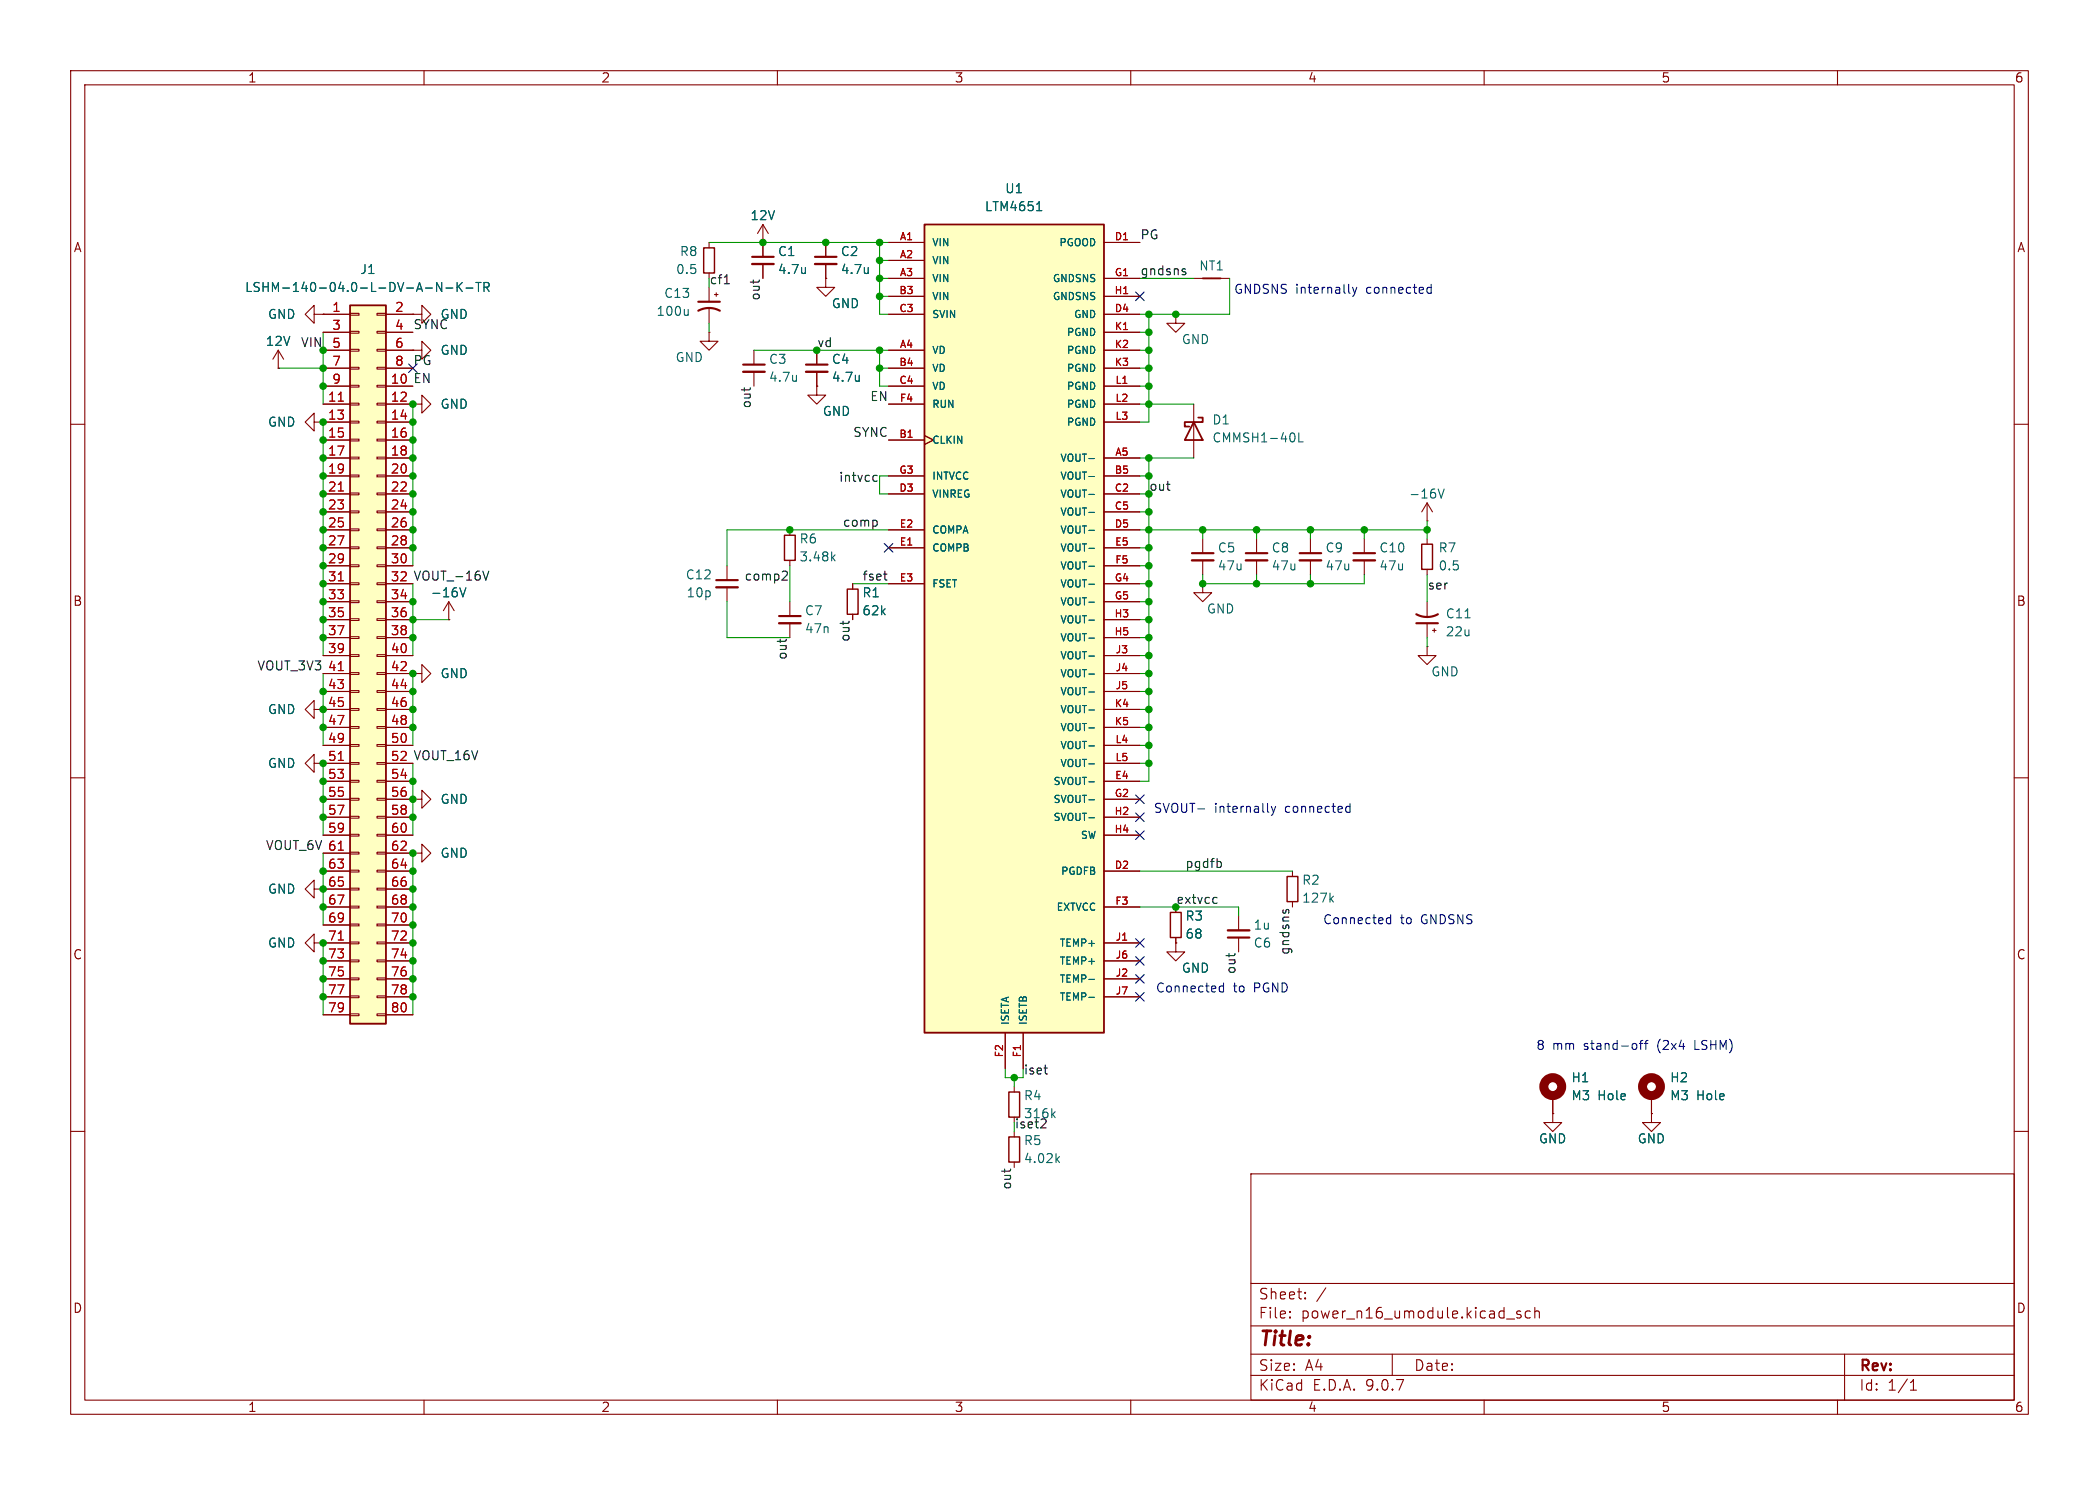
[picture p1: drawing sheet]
<svg xmlns="http://www.w3.org/2000/svg" width="297mm" height="210mm" viewBox="0 0 297 210" stroke-linecap="round" stroke-linejoin="round" font-family="sans-serif">
<g fill="none" stroke="#840000" stroke-width=".15">
<path d="M10 10h277v190h-277zM12 12h273v186h-273zM60 10v2M110 10v2M160 10v2M210 10v2M260 10v2M100.3 34.3v.8M107.9 34.3h.1M107.9 31.8l-.7 1.2M107.9 31.8l.8 1.2M107.9 31.8v4.5"/>
<path d="M107.9 37.3v2.1M116.8 39.4v1.2h1.3l-1.3 1.3-1.2-1.3h1.2M116.8 39.4h.1M116.8 34.3v2M116.8 37.3v2.1M168.9 39.4h5.1M39.4 52.1h.1M39.4 49.5l-.8 1.3M39.4 49.5l.7 1.3M39.4 49.5v2.6M44.4 44.5v-1.3l-1.2 1.3 1.2 1.2v-1.2h1.3M44.4 59.7v-1.3l-1.2 1.3 1.2 1.3v-1.3h1.3"/>
<path d="M45.7 44.5h.1M45.7 59.7h.1M58.4 44.5h1.3v-1.3l1.3 1.3-1.3 1.2v-1.2M58.4 44.5h.1M58.4 57.2h1.3v-1.3l1.3 1.3-1.3 1.2v-1.2M58.4 57.2h.1M100.3 47v1.3h-1.2l1.2 1.2 1.3-1.2h-1.3M100.3 47h.1M100.3 40.6v2.1M100.3 43.7v2M101.1 41.7h.5M101.3 41.4v.5"/>
<path d="M106.7 49.5v2.1M106.7 52.6v2M115.6 54.6v1.3h1.2l-1.2 1.3-1.3-1.3h1.3M115.6 54.6h.1M115.6 49.5v2.1M115.6 52.6v2M10 60h2M111.8 74.9v.8M111.8 79.2v.8M193 76.2v2M193 79.2v2.1M285 60h2"/>
<path d="M58.4 95.3h1.3v-1.3l1.3 1.3-1.3 1.2v-1.2M58.4 95.3h.1M63.5 87.6h.1M63.5 85.1l-.8 1.3M63.5 85.1l.8 1.3M63.5 85.1v2.5M111.8 85.1v2M111.8 88.1v2.1M120.6 82.6v.7M120.6 86.9v.7M10 110h2M44.4 108v-1.3l-1.2 1.3 1.2 1.2v-1.2h1.3"/>
<path d="M44.4 100.3v-1.2l-1.2 1.2 1.2 1.3v-1.3h1.3M45.7 108h.1M45.7 100.3h.1M285 110h2M44.4 133.4v-1.3l-1.2 1.3 1.2 1.2v-1.2h1.3M44.4 125.7v-1.2l-1.2 1.2 1.2 1.3v-1.3h1.3M45.7 133.4h.1M45.7 125.7h.1M58.4 120.7h1.3v-1.3l1.3 1.3-1.3 1.2v-1.2M58.4 120.7h.1M10 160h2M177 166h108v32h-108z"/>
<path d="M285 160h2M60 198v2M110 198v2M160 198v2M177 194.5h108M177 191.5h108M177 187.5h108M177 181.5h108M182.5 186.3h.1l-.1 .1M182.5 186.3v.1M182.5 185.5v.1M182.5 185.5h.1l-.1 .1"/>
<path d="M184.7 183.6v.1M184.7 183.6h-.1l.1 .1M184.7 182.8v.1M184.7 182.8h-.1l.1 .1M187.6 182.1l-1.3 2M197 191.5v3M210 198v2M213.2 186.5h1.1M215.2 185.5l-.4-.1-.2 .2 .1 .2 .5 .2v.1v.2l-.2 .1-.4-.1M216.5 185.5l-.4-.1-.3 .3v.4l.2 .2 .1 .1 .4-.1M217.2 185.5a.37 .37 0 0 1 .6 .1v.8M217.2 184.9v1.5"/>
<path d="M260 198v2M261 191.5v6.5M270.3 196.6h.9M270.3 195.5l.4-.4v1.5"/>
</g>
<path d="M106.4 36.3h3.1M115.3 36.3h3.1M98.8 43.9a3.2 3.2 0 0 1 3.1 0M98.8 42.7h3.1M105.2 51.6h3M114 51.6h3.1M191.5 78.2h3.1M110.2 87.1h3.1" fill="none" stroke="#840000" stroke-width=".3"/>
<path d="M106.4 37.3h3.1M115.3 37.3h3.1M105.2 52.6h3M114 52.6h3.1M191.5 79.2h3.1M110.2 88.1h3.1" fill="none" stroke="#840000" stroke-width=".33"/>
<g fill="none" stroke="#006464" stroke-width=".15">
<path d="M114 37.8v.9M114 38.6h-.1M122.9 37.8v.9M122.9 38.6h-.1M97.4 43.8v.8M97.4 44.5l-.2 .1M112.7 53.1v.8M112.7 53.8l-.1 .1M121.6 53.1v.8M121.6 53.8l-.1 .1M117.8 78.8l.4 .5M118.2 78.5l-.5 .5"/>
<path d="M65.1 83.1l.4 1.3 .4-1.3"/>
</g>
<path d="M99.6 35.1h1.5v3.5h-1.5zM111 75.7h1.5v3.5h-1.5zM119.9 83.3h1.5v3.6h-1.5z" fill="none" stroke="#840000" stroke-width=".2"/>
<path d="M170.2 39.4h2.5" fill="none" stroke="#840000" stroke-width=".25"/>
<path d="M49.5 43.2h5.1v101.6h-5.1z" fill="#ffffc2"/>
<path d="M49.5 43.2h5.1v101.6h-5.1zM168.9 59.7l1.3 2.5h-2.6zM169.5 59.1h.7v.6h-2.6v.6h.7" fill="none" stroke="#840000" stroke-width=".25"/>
<g fill="none" stroke="#840000" stroke-width=".15">
<path d="M45.7 44.5h3.8M45.7 47h3.8M45.7 49.5h3.8M45.7 52.1h3.8M45.7 54.6h3.8M45.7 57.2h3.8M45.7 59.7h3.8M49.5 44.3h1.3v.3h-1.3zM49.5 46.9h1.3v.2h-1.3zM49.5 49.4h1.3v.3h-1.3zM49.5 51.9h1.3v.3h-1.3zM49.5 54.5h1.3v.2h-1.3z"/>
<path d="M49.5 57h1.3v.3h-1.3zM49.5 59.6h1.3v.2h-1.3zM53.3 44.3h1.3v.3h-1.3zM53.3 46.9h1.3v.2h-1.3zM53.3 49.4h1.3v.3h-1.3zM53.3 51.9h1.3v.3h-1.3zM53.3 54.5h1.3v.2h-1.3zM53.3 57h1.3v.3h-1.3zM53.3 59.6h1.3v.2h-1.3zM54.6 44.5h3.8M54.6 47h3.8M54.6 49.5h3.8"/>
<path d="M54.6 52.1h3.8M54.6 54.6h3.8M54.6 57.2h3.8M54.6 59.7h3.8M58.4 49.5h1.3v-1.2l1.3 1.2-1.3 1.3v-1.3M58.4 49.5h.1M166.4 44.5v1.2h1.2l-1.2 1.3-1.3-1.3h1.3M166.4 44.5h.1M168.9 57.2v7.6M45.7 62.2h3.8M45.7 64.8h3.8M45.7 67.3h3.8"/>
<path d="M45.7 69.9h3.8M45.7 72.4h3.8M45.7 74.9h3.8M45.7 77.5h3.8M49.5 62.1h1.3v.3h-1.3zM49.5 64.6h1.3v.3h-1.3zM49.5 67.2h1.3v.2h-1.3zM49.5 69.7h1.3v.3h-1.3zM49.5 72.3h1.3v.2h-1.3zM49.5 74.8h1.3v.3h-1.3zM49.5 77.3h1.3v.3h-1.3zM49.5 79.9h1.3v.2h-1.3z"/>
<path d="M53.3 62.1h1.3v.3h-1.3zM53.3 64.6h1.3v.3h-1.3zM53.3 67.2h1.3v.2h-1.3zM53.3 69.7h1.3v.3h-1.3zM53.3 72.3h1.3v.2h-1.3zM53.3 74.8h1.3v.3h-1.3zM53.3 77.3h1.3v.3h-1.3zM53.3 79.9h1.3v.2h-1.3zM54.6 62.2h3.8M54.6 64.8h3.8M54.6 67.3h3.8M54.6 69.9h3.8"/>
<path d="M54.6 72.4h3.8M54.6 74.9h3.8M54.6 77.5h3.8M201.9 73.7h.1M201.9 71.1l-.7 1.3M201.9 71.1l.8 1.3M201.9 71.1v2.6M45.7 80h3.8M45.7 82.6h3.8M45.7 85.1h3.8M45.7 87.6h3.8M45.7 90.2h3.8"/>
<path d="M45.7 92.7h3.8M45.7 95.3h3.8M45.7 97.8h3.8M49.5 82.4h1.3v.3h-1.3zM49.5 85h1.3v.2h-1.3zM49.5 87.5h1.3v.3h-1.3zM49.5 90h1.3v.3h-1.3zM49.5 92.6h1.3v.2h-1.3zM49.5 95.1h1.3v.3h-1.3zM49.5 97.7h1.3v.2h-1.3zM53.3 82.4h1.3v.3h-1.3zM53.3 85h1.3v.2h-1.3z"/>
<path d="M53.3 87.5h1.3v.3h-1.3zM53.3 90h1.3v.3h-1.3zM53.3 92.6h1.3v.2h-1.3zM53.3 95.1h1.3v.3h-1.3zM53.3 97.7h1.3v.2h-1.3zM54.6 80h3.8M54.6 82.6h3.8M54.6 85.1h3.8M54.6 87.6h3.8M54.6 90.2h3.8M54.6 92.7h3.8M54.6 95.3h3.8"/>
<path d="M54.6 97.8h3.8M102.9 80v2M102.9 83.1v2M45.7 100.3h3.8M45.7 102.9h3.8M45.7 105.4h3.8M45.7 108h3.8M45.7 110.5h3.8M45.7 113h3.8M45.7 115.6h3.8M45.7 118.1h3.8M49.5 100.2h1.3v.3h-1.3z"/>
<path d="M49.5 102.7h1.3v.3h-1.3zM49.5 105.3h1.3v.2h-1.3zM49.5 107.8h1.3v.3h-1.3zM49.5 110.4h1.3v.2h-1.3zM49.5 112.9h1.3v.3h-1.3zM49.5 115.4h1.3v.3h-1.3zM49.5 118h1.3v.2h-1.3zM53.3 100.2h1.3v.3h-1.3zM53.3 102.7h1.3v.3h-1.3zM53.3 105.3h1.3v.2h-1.3zM53.3 107.8h1.3v.3h-1.3zM53.3 110.4h1.3v.2h-1.3z"/>
<path d="M53.3 112.9h1.3v.3h-1.3zM53.3 115.4h1.3v.3h-1.3zM53.3 118h1.3v.2h-1.3zM54.6 100.3h3.8M54.6 102.9h3.8M54.6 105.4h3.8M54.6 108h3.8M54.6 110.5h3.8M54.6 113h3.8M54.6 115.6h3.8M54.6 118.1h3.8M58.4 113h1.3v-1.2l1.3 1.2-1.3 1.3v-1.3"/>
<path d="M58.4 113h.1M45.7 120.7h3.8M45.7 123.2h3.8M45.7 125.7h3.8M45.7 128.3h3.8M45.7 130.8h3.8M45.7 133.4h3.8M45.7 135.9h3.8M45.7 138.4h3.8M49.5 120.5h1.3v.3h-1.3zM49.5 123.1h1.3v.2h-1.3zM49.5 125.6h1.3v.3h-1.3z"/>
<path d="M49.5 128.1h1.3v.3h-1.3zM49.5 130.7h1.3v.2h-1.3zM49.5 133.2h1.3v.3h-1.3zM49.5 135.8h1.3v.2h-1.3zM49.5 138.3h1.3v.3h-1.3zM53.3 120.5h1.3v.3h-1.3zM53.3 123.1h1.3v.2h-1.3zM53.3 125.6h1.3v.3h-1.3zM53.3 128.1h1.3v.3h-1.3zM53.3 130.7h1.3v.2h-1.3zM53.3 133.2h1.3v.3h-1.3zM53.3 135.8h1.3v.2h-1.3z"/>
<path d="M53.3 138.3h1.3v.3h-1.3zM54.6 120.7h3.8M54.6 123.2h3.8M54.6 125.7h3.8M54.6 128.3h3.8M54.6 130.8h3.8M54.6 133.4h3.8M54.6 135.9h3.8M54.6 138.4h3.8M45.7 141h3.8M45.7 143.5h3.8M49.5 140.8h1.3v.3h-1.3z"/>
<path d="M49.5 143.4h1.3v.2h-1.3zM53.3 140.8h1.3v.3h-1.3zM53.3 143.4h1.3v.2h-1.3zM54.6 141h3.8M54.6 143.5h3.8"/>
</g>
<path d="M47.9 56.7h.7M47.9 69.4h.7M47.9 82.1h.7M47.9 94.8h.7M47.9 107.5h.7M47.9 120.2h.7M47.9 132.9h.7" fill="none" stroke="#a90000" stroke-width=".15"/>
<g fill="none" stroke="#006464" stroke-width=".15">
<path d="M62.5 39.9v1.3l-.7-1.3v1.3M64.7 39.9v1.3M65.4 39.9l-.7 .8M67.3 39.9h.8M67.7 39.9v1.3M60.2 40.7h1M63.1 40.7h1M64.9 40.5l.5 .7M65.9 40.7h1M68.5 40.6h.6l.1-.2v-.3l-.2-.2h-.5v1.3M68.8 40.6l.4 .6M183.8 61.2v1.3h.6"/>
<path d="M203.5 69.2l.4 1.2 .4-1.2"/>
</g>
<path d="M101.3 82h3.1" fill="none" stroke="#840000" stroke-width=".3"/>
<path d="M101.3 83.1h3.1" fill="none" stroke="#840000" stroke-width=".33"/>
<path d="M130.8 31.8h25.4v114.3h-25.4z" fill="#ffffc2"/>
<path d="M130.8 31.8h25.4v114.3h-25.4z" fill="none" stroke="#840000" stroke-width=".25"/>
<g fill="none" stroke="#840000" stroke-width=".15">
<path d="M107.9 34.3h.1M107.9 34.3v2M107.9 37.3v2.1M116.8 39.4h.1M116.8 34.3v2M116.8 37.3v2.1M125.7 34.3h5.1M125.7 39.4h5.1M125.7 36.8h5.1M156.2 34.3h5.1M156.2 39.4h5.1M39.4 52.1h.1"/>
<path d="M45.7 44.5h.1M45.7 59.7h.1M45.7 44.5h3.8M45.7 49.5h3.8M45.7 57.2h3.8M45.7 47h3.8M45.7 52.1h3.8M45.7 54.6h3.8M45.7 59.7h3.8M54.6 44.5h3.8M54.6 49.5h3.8M54.6 57.2h3.8"/>
<path d="M54.6 47h3.8M54.6 52.1h3.8M54.6 54.6h3.8M54.6 59.7h3.8M58.4 44.5h.1M58.4 57.2h.1M58.4 49.5h.1M115.6 54.6h.1M115.6 49.5v2.1M115.6 52.6v2M125.7 44.5h5.1M125.7 49.5h5.1"/>
<path d="M125.7 57.2h5.1M125.7 41.9h5.1M125.7 52.1h5.1M125.7 54.6h5.1M156.2 44.5h5.1M156.2 49.5h5.1M156.2 57.2h5.1M156.2 47h5.1M156.2 41.9h5.1M156.2 52.1h5.1M156.2 54.6h5.1M156.2 59.7h5.1"/>
<path d="M45.7 62.2h3.8M45.7 67.3h3.8M45.7 69.9h3.8M45.7 74.9h3.8M45.7 77.5h3.8M45.7 64.8h3.8M45.7 72.4h3.8M54.6 62.2h3.8M54.6 67.3h3.8M54.6 69.9h3.8M54.6 74.9h3.8M54.6 77.5h3.8"/>
<path d="M54.6 64.8h3.8M54.6 72.4h3.8M125.7 62.2h5.1M125.7 67.3h5.1M125.7 69.9h5.1M125.7 74.9h5.1M125.7 77.5h5.1M130.8 61.6l1.3 .6-1.3 .7M156.2 67.3h5.1M156.2 69.9h5.1M156.2 74.9h5.1M156.2 77.5h5.1"/>
<path d="M156.2 64.8h5.1M156.2 72.4h5.1M170.2 76.2v2M170.2 79.2v2.1M177.8 76.2v2M177.8 79.2v2.1M185.4 76.2v2M185.4 79.2v2.1M201.9 76.2v.8M45.7 82.6h3.8M45.7 80h3.8M45.7 85.1h3.8"/>
<path d="M45.7 87.6h3.8M45.7 90.2h3.8M45.7 92.7h3.8M45.7 95.3h3.8M45.7 97.8h3.8M54.6 82.6h3.8M54.6 80h3.8M54.6 85.1h3.8M54.6 87.6h3.8M54.6 90.2h3.8M54.6 92.7h3.8M54.6 95.3h3.8"/>
<path d="M54.6 97.8h3.8M58.4 95.3h.1M63.5 87.6h.1M120.6 82.6v.7M120.6 86.9v.7M125.7 82.6h5.1M156.2 82.6h5.1M156.2 80h5.1M156.2 85.1h5.1M156.2 87.6h5.1M156.2 90.2h5.1M156.2 92.7h5.1"/>
<path d="M156.2 95.3h5.1M156.2 97.8h5.1M170.2 82.6v1.2h-1.3l1.3 1.3 1.2-1.3h-1.2M170.2 82.6h.1M201.9 91.4v1.3h-1.2l1.2 1.3 1.3-1.3h-1.3M201.9 91.4h.1M201.9 80.5v.8M201.9 85.1v2M201.9 88.1v2.1M202.7 89.2h.5M202.9 88.9v.5M45.7 108h.1"/>
<path d="M45.7 100.3h.1M45.7 110.5h3.8M45.7 118.1h3.8M45.7 100.3h3.8M45.7 102.9h3.8M45.7 105.4h3.8M45.7 108h3.8M45.7 113h3.8M45.7 115.6h3.8M54.6 110.5h3.8M54.6 118.1h3.8M54.6 100.3h3.8"/>
<path d="M54.6 102.9h3.8M54.6 105.4h3.8M54.6 108h3.8M54.6 113h3.8M54.6 115.6h3.8M58.4 113h.1M156.2 110.5h5.1M156.2 118.1h5.1M156.2 100.3h5.1M156.2 102.9h5.1M156.2 105.4h5.1M156.2 108h5.1"/>
<path d="M156.2 113h5.1M156.2 115.6h5.1M45.7 133.4h.1M45.7 125.7h.1M45.7 123.2h3.8M45.7 128.3h3.8M45.7 133.4h3.8M45.7 138.4h3.8M45.7 135.9h3.8M45.7 120.7h3.8M45.7 125.7h3.8M45.7 130.8h3.8"/>
<path d="M54.6 123.2h3.8M54.6 128.3h3.8M54.6 133.4h3.8M54.6 138.4h3.8M54.6 135.9h3.8M54.6 120.7h3.8M54.6 125.7h3.8M54.6 130.8h3.8M58.4 120.7h.1M156.2 123.2h5.1M156.2 128.3h5.1M156.2 133.4h5.1"/>
<path d="M156.2 138.4h5.1M156.2 135.9h5.1M166.4 133.4v1.2h1.2l-1.2 1.3-1.3-1.3h1.3M166.4 133.4h.1M166.4 128.3v.7M166.4 132.6v.8M175.3 129.5v2.1M175.3 132.6v2M182.9 123.2v.8M182.9 127.5v.8M45.7 141h3.8M45.7 143.5h3.8"/>
<path d="M54.6 141h3.8M54.6 143.5h3.8M142.2 146.1v5M143.5 153.7v.7M144.8 146.1v5M156.2 141h5.1M219.7 157.5v1.3h1.3l-1.3 1.2-1.3-1.2h1.3M219.7 157.5h.1M219.7 154.9v2.6M233.7 157.5v1.3h1.2l-1.2 1.2-1.3-1.2h1.3M233.7 157.5h.1M233.7 154.9v2.6"/>
<path d="M143.5 160v.8M143.5 164.3v.8"/>
</g>
<g fill="none" stroke="#006464" stroke-width=".15">
<path d="M62.5 39.9v1.3l-.7-1.3v1.3M64.7 39.9v1.3M65.4 39.9l-.7 .8M67.3 39.9h.8M67.7 39.9v1.3M114 37.8v.9M114 38.6h-.1M122.9 37.8v.9M122.9 38.6h-.1M146.7 29.8h.7M146.9 28.7l.1-.2v1.3M60.2 40.7h1"/>
<path d="M63.1 40.7h1M64.9 40.5l.5 .7M65.9 40.7h1M68.5 40.6h.6l.1-.2v-.3l-.2-.2h-.5v1.3M68.8 40.6l.4 .6M121.6 53.1v.8M121.6 53.8l-.1 .1M154.1 64.8h.8M154.1 67.4h.8M154.1 69.9h.8M154.1 72.5h.8M154.1 75h.8"/>
<path d="M154.1 77.5h.8M65.1 83.1l.4 1.3 .4-1.3M154.1 80.1h.8M154.1 82.6h.8M154.1 85.2h.8M154.1 87.7h.8M154.1 90.2h.8M154.1 92.8h.8M154.1 95.3h.8M154.1 97.9h.8M207.3 87.4h.7M154.1 110.6h.8"/>
<path d="M154.1 100.4h.8M154.1 102.9h.8M154.1 105.5h.8M154.1 108h.8M154.1 113.1h.8M154.1 115.6h.8M154.1 138.5h.8M188.3 127.1l.4 .5M188.7 126.7l-.5 .5M148.9 157.6l.4 .5M149.3 157.2l-.5 .5M154.1 141h.8"/>
<path d="M149.5 163.9l.4 .5M149.9 163.6l-.5 .4"/>
</g>
<path d="M201.2 77h1.5v3.5h-1.5zM165.6 129h1.5v3.6h-1.5zM182.1 124h1.5v3.5h-1.5zM142.7 154.4h1.6v3.6h-1.6zM142.7 160.8h1.6v3.5h-1.6z" fill="none" stroke="#840000" stroke-width=".2"/>
<g fill="none" stroke="#840000" stroke-width="1.3">
<circle cx="219.7" cy="153.7" r="1.27"/>
<circle cx="233.7" cy="153.7" r="1.27"/>
</g>
<path d="M168.7 78.2h3M176.3 78.2h3M183.9 78.2h3M200.4 86.9a3.2 3.2 0 0 0 3.1 0M200.4 88.1h3.1M173.7 132.6h3.1" fill="none" stroke="#840000" stroke-width=".3"/>
<path d="M168.7 79.2h3M176.3 79.2h3M183.9 79.2h3M173.7 131.6h3.1" fill="none" stroke="#840000" stroke-width=".33"/>
<g fill="none" stroke="#0f0f0f" stroke-width=".15">
<path d="M167.4 38.4l.3 .1 .1 .2-.2 .2h-.2M167.4 38l.3 .1M102.5 40.1h.7M123.6 68h.5M123.6 67.3h.5M124 73.6l.1 .2v.4l-.1 .2M68.3 80.8l.4 1.2 .5-1.2M110.9 80.8h.4l.1 .3v.2l-.8 .7h.8M125 81.2h.5M125.4 82h.1M171.9 126.9l.3 .1M172.2 127.7l-.3 .1"/>
<path d="M172.6 121.8l.2 .3v.3l-.2 .3M181.6 128.7l-.1 .3M181.9 129l.1-.3 .2-.1 .2 .2v.2M147.7 151h.5M148 158.8l-.8 .7h.8M148.1 151.9h.1"/>
</g>
<g fill="none" stroke="#009600" stroke-width=".15">
<path d="M100.3 34.3h25.4M124.5 34.3v10.2h1.2M124.5 36.8h1.2M124.5 39.4h1.2M161.3 39.4h7.6M174 39.4v5.1h-12.7M39.4 52.1h6.3M45.7 47v10.2M45.7 59.7v33M58.4 57.2v22.8M100.3 45.7v1.3M106.7 49.5h19"/>
<path d="M124.5 52.1h1.2M124.5 49.5v5.1h1.2M124.5 41.9h1.2M161.3 49.5h1.3M161.3 52.1h1.3M161.3 57.2h7.6M161.3 54.6h1.3M161.3 47h1.3M162.6 44.5v15.2h-1.3M125.7 74.9h-22.8v5.1M125.7 67.3h-1.2v2.6h1.2M161.3 74.9h40.6"/>
<path d="M161.3 72.4h1.3M161.3 64.8h7.6M161.3 67.3h1.3M161.3 77.5h1.3M161.3 69.9h1.3M162.6 64.8v45.7h-1.3M170.2 74.9v1.3M177.8 74.9v1.3M185.4 74.9v1.3M193 74.9v1.3M201.9 73.7v2.5M45.7 95.3v10.1"/>
<path d="M58.4 82.6v10.1M58.4 95.3v10.1M58.4 87.6h5.1M102.9 85.1v5.1h8.9M111.8 80v5.1M120.6 82.6h5.1M161.3 90.2h1.3M161.3 82.6h1.3M161.3 80h1.3M161.3 85.1h1.3M161.3 87.6h1.3M161.3 92.7h1.3"/>
<path d="M161.3 95.3h1.3M161.3 97.8h1.3M170.2 81.3v1.3h22.8v-1.3M177.8 81.3v1.3M185.4 81.3v1.3M201.9 81.3v3.8M201.9 90.2v1.2M45.7 108v10.1M58.4 108v10.1M161.3 102.9h1.3M161.3 108h1.3M161.3 105.4h1.3"/>
<path d="M161.3 100.3h1.3M45.7 120.7v10.1M45.7 133.4v10.1M58.4 120.7v22.8M161.3 128.3h14v1.2M161.3 123.2h21.6M142.2 151.1v1.3h2.6M143.5 152.4v1.3"/>
</g>
<g fill="none" stroke="#000084" stroke-width=".15">
<path d="M57.8 51.5l1.2 1.2M59 51.5l-1.2 1.2M160.7 41.3l1.2 1.2M161.9 41.3l-1.2 1.2M125.1 76.9l1.2 1.2M126.3 76.9l-1.2 1.2M160.7 112.4l1.2 1.2M160.7 117.5l1.2 1.2M160.7 115l1.2 1.2M161.9 112.4l-1.2 1.2M161.9 117.5l-1.2 1.2M161.9 115l-1.2 1.2"/>
<path d="M160.7 137.8l1.2 1.2M160.7 132.7l1.2 1.3M160.7 135.3l1.2 1.2M161.9 137.8l-1.2 1.2M161.9 132.7l-1.2 1.3M161.9 135.3l-1.2 1.2M160.7 140.4l1.2 1.2M161.9 140.4l-1.2 1.2"/>
</g>
<g fill="none" stroke="#0000c2" stroke-width=".15">
<path d="M190.9 41.4l.1 .1M191.4 40.6l.3 .9M191.7 41.5l-.1 .3-.2 .1M192 40.6l-.3 .9M202 41.4h.5M202 40.7h.5M202.5 40.2v1.3M169.5 114.4h1M179.4 114.8l.1 .1M179.9 114l.3 .9M180.2 114.9l-.1 .3-.2 .1M180.5 114l-.3 .9"/>
<path d="M190.5 114.8h.5M190.5 114.1h.5M191 113.6v1.3M173.1 139v1.3M173.1 139.5l-.3-.1-.3 .3M196.2 130.4l.2 .2h.4M196.8 129.4v1.2M196.8 129.8h-.4l-.2 .2M172.5 140l.3 .3 .3-.1M232 147.6h.5M232.5 147.1l-.3 .1-.1 .1v1.1M232.7 147.6h.5"/>
<path d="M233.2 147.1l-.3 .1v.1v1.1"/>
</g>
<path d="M47.9 56.7h.7M47.9 69.4h.7M47.9 82.1h.7M47.9 94.8h.7M47.9 107.5h.7M47.9 120.2h.7M47.9 132.9h.7" fill="none" stroke="#a90000" stroke-width=".15"/>
<g fill="#009600" stroke="#009600" stroke-width=".15">
<circle cx="58.4" cy="128.3" r=".46"/>
<circle cx="58.4" cy="130.8" r=".46"/>
<circle cx="58.4" cy="141" r=".46"/>
<circle cx="58.4" cy="138.4" r=".46"/>
<circle cx="45.7" cy="138.4" r=".46"/>
<circle cx="45.7" cy="141" r=".46"/>
<circle cx="45.7" cy="123.2" r=".46"/>
<circle cx="58.4" cy="123.2" r=".46"/>
<circle cx="58.4" cy="120.7" r=".46"/>
<circle cx="58.4" cy="125.7" r=".46"/>
<circle cx="58.4" cy="133.4" r=".46"/>
<circle cx="58.4" cy="135.9" r=".46"/>
<circle cx="45.7" cy="133.4" r=".46"/>
<circle cx="45.7" cy="135.9" r=".46"/>
<circle cx="45.7" cy="128.3" r=".46"/>
<circle cx="45.7" cy="125.7" r=".46"/>
<circle cx="45.7" cy="80" r=".46"/>
<circle cx="45.7" cy="74.9" r=".46"/>
<circle cx="45.7" cy="82.6" r=".46"/>
<circle cx="45.7" cy="77.5" r=".46"/>
<circle cx="45.7" cy="87.6" r=".46"/>
<circle cx="45.7" cy="90.2" r=".46"/>
<circle cx="45.7" cy="85.1" r=".46"/>
<circle cx="58.4" cy="85.1" r=".46"/>
<circle cx="58.4" cy="87.6" r=".46"/>
<circle cx="58.4" cy="90.2" r=".46"/>
<circle cx="58.4" cy="77.5" r=".46"/>
<circle cx="45.7" cy="72.4" r=".46"/>
<circle cx="58.4" cy="72.4" r=".46"/>
<circle cx="58.4" cy="95.3" r=".46"/>
<circle cx="58.4" cy="59.7" r=".46"/>
<circle cx="58.4" cy="74.9" r=".46"/>
<circle cx="58.4" cy="67.3" r=".46"/>
<circle cx="111.8" cy="74.9" r=".46"/>
<circle cx="58.4" cy="100.3" r=".46"/>
<circle cx="58.4" cy="102.9" r=".46"/>
<circle cx="58.4" cy="97.8" r=".46"/>
<circle cx="45.7" cy="100.3" r=".46"/>
<circle cx="45.7" cy="102.9" r=".46"/>
<circle cx="45.7" cy="108" r=".46"/>
<circle cx="58.4" cy="113" r=".46"/>
<circle cx="58.4" cy="115.6" r=".46"/>
<circle cx="45.7" cy="113" r=".46"/>
<circle cx="45.7" cy="115.6" r=".46"/>
<circle cx="45.7" cy="97.8" r=".46"/>
<circle cx="58.4" cy="110.5" r=".46"/>
<circle cx="45.7" cy="110.5" r=".46"/>
<circle cx="124.5" cy="52.1" r=".46"/>
<circle cx="115.6" cy="49.5" r=".46"/>
<circle cx="124.5" cy="49.5" r=".46"/>
<circle cx="124.5" cy="39.4" r=".46"/>
<circle cx="124.5" cy="41.9" r=".46"/>
<circle cx="124.5" cy="34.3" r=".46"/>
<circle cx="116.8" cy="34.3" r=".46"/>
<circle cx="124.5" cy="36.8" r=".46"/>
<circle cx="107.9" cy="34.3" r=".46"/>
<circle cx="45.7" cy="54.6" r=".46"/>
<circle cx="45.7" cy="52.1" r=".46"/>
<circle cx="45.7" cy="69.9" r=".46"/>
<circle cx="45.7" cy="67.3" r=".46"/>
<circle cx="45.7" cy="64.8" r=".46"/>
<circle cx="45.7" cy="49.5" r=".46"/>
<circle cx="58.4" cy="69.9" r=".46"/>
<circle cx="45.7" cy="62.2" r=".46"/>
<circle cx="45.7" cy="59.7" r=".46"/>
<circle cx="58.4" cy="57.2" r=".46"/>
<circle cx="58.4" cy="64.8" r=".46"/>
<circle cx="58.4" cy="62.2" r=".46"/>
<circle cx="170.2" cy="74.9" r=".46"/>
<circle cx="162.6" cy="74.9" r=".46"/>
<circle cx="162.6" cy="72.4" r=".46"/>
<circle cx="162.6" cy="44.5" r=".46"/>
<circle cx="166.4" cy="44.5" r=".46"/>
<circle cx="162.6" cy="77.5" r=".46"/>
<circle cx="177.8" cy="74.9" r=".46"/>
<circle cx="162.6" cy="54.6" r=".46"/>
<circle cx="162.6" cy="67.3" r=".46"/>
<circle cx="162.6" cy="69.9" r=".46"/>
<circle cx="162.6" cy="47" r=".46"/>
<circle cx="162.6" cy="85.1" r=".46"/>
<circle cx="162.6" cy="80" r=".46"/>
<circle cx="162.6" cy="57.2" r=".46"/>
<circle cx="162.6" cy="64.8" r=".46"/>
<circle cx="162.6" cy="52.1" r=".46"/>
<circle cx="162.6" cy="49.5" r=".46"/>
<circle cx="162.6" cy="108" r=".46"/>
<circle cx="162.6" cy="100.3" r=".46"/>
<circle cx="162.6" cy="102.9" r=".46"/>
<circle cx="166.4" cy="128.3" r=".46"/>
<circle cx="162.6" cy="105.4" r=".46"/>
<circle cx="177.8" cy="82.6" r=".46"/>
<circle cx="185.4" cy="82.6" r=".46"/>
<circle cx="193" cy="74.9" r=".46"/>
<circle cx="185.4" cy="74.9" r=".46"/>
<circle cx="201.9" cy="74.9" r=".46"/>
<circle cx="170.2" cy="82.6" r=".46"/>
<circle cx="162.6" cy="82.6" r=".46"/>
<circle cx="162.6" cy="95.3" r=".46"/>
<circle cx="162.6" cy="92.7" r=".46"/>
<circle cx="162.6" cy="87.6" r=".46"/>
<circle cx="162.6" cy="90.2" r=".46"/>
<circle cx="162.6" cy="97.8" r=".46"/>
<circle cx="143.5" cy="152.4" r=".46"/>
</g>
<text font-size="2.8" fill="#840000" x="178" y="190.9">Title:</text>
<g font-size="2.1" fill="#840000">
<text x="178" y="184">Sheet:</text>
<text x="178" y="186.7">File:</text>
<text x="184.1" y="186.7">power_n16_umodule.kicad_sch</text>
<text x="178" y="196.9">KiCad</text>
<text x="178" y="194.1">Size:</text>
<text x="184.7" y="194.1">A4</text>
<text x="185.7" y="196.9">E.D.A.</text>
<text x="193.3" y="196.9">9.0.7</text>
<text x="200" y="194.1">Date:</text>
<text x="263" y="194.3">Rev:</text>
<text x="263" y="196.9">Id:</text>
<text x="267.1" y="196.9">1/1</text>
</g>
<g font-size="1.8" fill="#840000">
<text x="35" y="11.9">1</text>
<text x="85" y="11.9">2</text>
<text x="135" y="11.9">3</text>
<text x="185" y="11.9">4</text>
<text x="235" y="11.9">5</text>
<text x="285" y="11.9">6</text>
<text x="10.3" y="35.9">A</text>
<text x="285.3" y="35.9">A</text>
<text x="10.3" y="85.9">B</text>
<text x="285.3" y="85.9">B</text>
<text x="10.3" y="135.9">C</text>
<text x="285.3" y="135.9">C</text>
<text x="10.3" y="185.9">D</text>
<text x="285.3" y="185.9">D</text>
<text x="35" y="199.9">1</text>
<text x="85" y="199.9">2</text>
<text x="135" y="199.9">3</text>
<text x="185" y="199.9">4</text>
<text x="235" y="199.9">5</text>
<text x="285" y="199.9">6</text>
</g>
<g font-size="1.8" fill="#006464">
<text x="142.1" y="27.5">U1</text>
<text x="106.1" y="31.3">12V</text>
<text x="139.3" y="30.1">LTM4651</text>
<text x="34.6" y="41.5">LSHM-140-04.0-L-DV-A-N-K-TR</text>
<text x="50.9" y="39">J1</text>
<text x="95.6" y="39">0.5</text>
<text x="96.1" y="36.4">R8</text>
<text x="110" y="36.4">C1</text>
<text x="110" y="39">4.7u</text>
<text x="118.9" y="36.4">C2</text>
<text x="118.9" y="39">4.7u</text>
<text x="169.6" y="38.5">NT1</text>
<text x="37.8" y="45.3">GND</text>
<text x="62.2" y="45.3">GND</text>
<text x="92.8" y="44.9">100u</text>
<text x="93.9" y="42.3">C13</text>
<text x="117.6" y="43.8">GND</text>
<text x="37.5" y="49.1">12V</text>
<text x="62.2" y="50.4">GND</text>
<text x="95.5" y="51.4">GND</text>
<text x="108.7" y="51.7">C3</text>
<text x="117.6" y="51.7">C4</text>
<text x="167.1" y="48.9">GND</text>
<text x="62.2" y="58">GND</text>
<text x="108.7" y="54.2">4.7u</text>
<text x="116.3" y="59">GND</text>
<text x="117.6" y="54.2">4.7u</text>
<text x="37.8" y="60.6">GND</text>
<text x="171.5" y="60.2">D1</text>
<text x="171.5" y="62.8">CMMSH1-40L</text>
<text x="199.3" y="70.7">-16V</text>
<text x="113" y="77.1">R6</text>
<text x="96.9" y="82.1">C12</text>
<text x="113" y="79.6">3.48k</text>
<text x="172.2" y="78.3">C5</text>
<text x="172.2" y="80.9">47u</text>
<text x="179.8" y="78.3">C8</text>
<text x="179.8" y="80.9">47u</text>
<text x="187.5" y="78.3">C9</text>
<text x="187.5" y="80.9">47u</text>
<text x="195.1" y="78.3">C10</text>
<text x="195.1" y="80.9">47u</text>
<text x="203.5" y="78.3">R7</text>
<text x="203.5" y="80.9">0.5</text>
<text x="60.9" y="84.7">-16V</text>
<text x="97.1" y="84.7">10p</text>
<text x="113.8" y="87.2">C7</text>
<text x="113.8" y="89.8">47n</text>
<text x="121.9" y="84.7">R1</text>
<text x="121.9" y="87.2">62k</text>
<text x="170.7" y="87">GND</text>
<text x="204.5" y="87.7">C11</text>
<text x="202.4" y="95.9">GND</text>
<text x="204.5" y="90.2">22u</text>
<text x="37.8" y="101.2">GND</text>
<text x="62.2" y="96.1">GND</text>
<text x="37.8" y="108.8">GND</text>
<text x="62.2" y="113.9">GND</text>
<text x="62.2" y="121.5">GND</text>
<text x="184.2" y="125.3">R2</text>
<text x="37.8" y="126.6">GND</text>
<text x="167.6" y="130.4">R3</text>
<text x="177.3" y="131.7">1u</text>
<text x="184.2" y="127.9">127k</text>
<text x="37.8" y="134.2">GND</text>
<text x="167.1" y="137.8">GND</text>
<text x="167.6" y="132.9">68</text>
<text x="177.3" y="134.2">C6</text>
<text x="144.8" y="155.8">R4</text>
<text x="222.3" y="153.3">H1</text>
<text x="222.3" y="155.8">M3</text>
<text x="226.1" y="155.8">Hole</text>
<text x="236.2" y="153.3">H2</text>
<text x="236.2" y="155.8">M3</text>
<text x="240.1" y="155.8">Hole</text>
<text x="217.7" y="161.9">GND</text>
<text x="231.6" y="161.9">GND</text>
<text x="144.8" y="162.2">R5</text>
<text x="144.8" y="164.7">4.02k</text>
</g>
<g font-size="1.8" fill="#0f0f0f">
<text x="161.3" y="33.9">PG</text>
<text x="161.3" y="39">gndsns</text>
<text x="58.4" y="46.6">SYNC</text>
<text x="107.6" y="42.6" transform="rotate(-90 107.6 42.6)">out</text>
<text x="42.5" y="49.2">VIN</text>
<text x="58.4" y="51.7">PG</text>
<text x="115.6" y="49.2">vd</text>
<text x="58.4" y="54.3">EN</text>
<text x="106.3" y="57.8" transform="rotate(-90 106.3 57.8)">out</text>
<text x="123" y="56.8">EN</text>
<text x="120.6" y="61.9">SYNC</text>
<text x="118.6" y="68.2">intvcc</text>
<text x="162.5" y="69.5">out</text>
<text x="119.2" y="74.6">comp</text>
<text x="58.4" y="82.2">VOUT_-16V</text>
<text x="105.3" y="82.2">comp2</text>
<text x="122" y="82.2">fset</text>
<text x="201.9" y="83.5">ser</text>
<text x="36.3" y="94.9">VOUT_3V3</text>
<text x="111.4" y="93.4" transform="rotate(-90 111.4 93.4)">out</text>
<text x="120.3" y="90.9" transform="rotate(-90 120.3 90.9)">out</text>
<text x="58.4" y="107.6">VOUT_16V</text>
<text x="37.5" y="120.3">VOUT_6V 61</text>
<text x="167.6" y="122.8">pgdfb</text>
<text x="166.4" y="127.9">extvcc</text>
<text x="174.9" y="137.8" transform="rotate(-90 174.9 137.8)">out</text>
<text x="182.5" y="135.1" transform="rotate(-90 182.5 135.1)">gndsns</text>
<text x="144.8" y="158.3">316k</text>
<text x="143.2" y="168.3" transform="rotate(-90 143.2 168.3)">out</text>
</g>
<g font-size="1.8" fill="#009600">
<text x="100.3" y="40.3">cf1</text>
<text x="144.8" y="152.1">iset</text>
<text x="143.5" y="159.7">iset2</text>
</g>
<g font-size="1.8" fill="#0000c2">
<text x="174.5" y="41.8">GNDSNS internally</text>
<text x="193.4" y="41.8">connected</text>
<text x="163.2" y="115.2">SVOUT-</text>
<text x="171.8" y="115.2">internally</text>
<text x="182" y="115.2">connected</text>
<text x="187.1" y="130.9">Connected</text>
<text x="198.1" y="130.9">to</text>
<text x="201.2" y="130.9">GNDSNS</text>
<text x="163.5" y="140.6">Connected</text>
<text x="174.5" y="140.6">to</text>
<text x="177.5" y="140.6">PGND</text>
<text x="217.3" y="148.7">8</text>
<text x="219.7" y="148.7">mm</text>
<text x="224.2" y="148.7">stand-off</text>
<text x="234.8" y="148.7">(2x4</text>
<text x="240.2" y="148.7">LSHM)</text>
</g>
<g font-size="1.8" fill="#a90000">
<text x="46.9" y="44.2">1</text>
<text x="46.9" y="46.7">3</text>
<text x="55.8" y="44.2">2</text>
<text x="55.8" y="46.7">4</text>
<text x="46.9" y="49.3">5</text>
<text x="46.9" y="51.8">7</text>
<text x="55.8" y="49.3">6</text>
<text x="55.8" y="51.8">8</text>
<text x="46.3" y="56.9">11</text>
<text x="46.3" y="59.4">13</text>
<text x="46.9" y="54.4">9</text>
<text x="55.2" y="54.4">10</text>
<text x="55.2" y="56.9">12</text>
<text x="55.2" y="59.4">14</text>
<text x="46.3" y="62">15</text>
<text x="46.3" y="64.5">17</text>
<text x="55.2" y="62">16</text>
<text x="55.2" y="64.5">18</text>
<text x="46.3" y="67.1">19</text>
<text x="46.3" y="69.6">21</text>
<text x="55.2" y="67.1">20</text>
<text x="55.2" y="69.6">22</text>
<text x="46.3" y="72.1">23</text>
<text x="46.3" y="74.7">25</text>
<text x="46.3" y="77.2">27</text>
<text x="55.2" y="72.1">24</text>
<text x="55.2" y="74.7">26</text>
<text x="55.2" y="77.2">28</text>
<text x="46.3" y="79.8">29</text>
<text x="46.3" y="82.3">31</text>
<text x="55.2" y="79.8">30</text>
<text x="55.2" y="82.3">32</text>
<text x="46.3" y="84.8">33</text>
<text x="46.3" y="87.4">35</text>
<text x="46.3" y="89.9">37</text>
<text x="55.2" y="84.8">34</text>
<text x="55.2" y="87.4">36</text>
<text x="55.2" y="89.9">38</text>
<text x="46.3" y="92.5">39</text>
<text x="46.3" y="95">41</text>
<text x="55.2" y="92.5">40</text>
<text x="55.2" y="95">42</text>
<text x="46.3" y="97.5">43</text>
<text x="46.3" y="100.1">45</text>
<text x="55.2" y="97.5">44</text>
<text x="55.2" y="100.1">46</text>
<text x="46.3" y="102.6">47</text>
<text x="46.3" y="105.2">49</text>
<text x="46.3" y="107.7">51</text>
<text x="55.2" y="102.6">48</text>
<text x="55.2" y="105.2">50</text>
<text x="55.2" y="107.7">52</text>
<text x="46.3" y="110.2">53</text>
<text x="46.3" y="112.8">55</text>
<text x="55.2" y="110.2">54</text>
<text x="55.2" y="112.8">56</text>
<text x="46.3" y="115.3">57</text>
<text x="46.3" y="117.9">59</text>
<text x="55.2" y="115.3">58</text>
<text x="55.2" y="117.9">60</text>
<text x="46.3" y="122.9">63</text>
<text x="46.3" y="125.5">65</text>
<text x="46.3" y="120.4">61</text>
<text x="55.2" y="120.4">62</text>
<text x="55.2" y="122.9">64</text>
<text x="55.2" y="125.5">66</text>
<text x="46.3" y="128">67</text>
<text x="46.3" y="130.6">69</text>
<text x="55.2" y="128">68</text>
<text x="55.2" y="130.6">70</text>
<text x="46.3" y="133.1">71</text>
<text x="46.3" y="135.6">73</text>
<text x="55.2" y="133.1">72</text>
<text x="55.2" y="135.6">74</text>
<text x="46.3" y="138.2">75</text>
<text x="46.3" y="140.7">77</text>
<text x="46.3" y="143.3">79</text>
<text x="55.2" y="138.2">76</text>
<text x="55.2" y="140.7">78</text>
<text x="55.2" y="143.3">80</text>
</g>
<g font-size="1.4" fill="#a90000">
<text x="127.2" y="34">A1</text>
<text x="157.6" y="34">D1</text>
<text x="127.2" y="41.7">B3</text>
<text x="127.2" y="36.6">A2</text>
<text x="127.2" y="39.1">A3</text>
<text x="157.6" y="41.7">H1</text>
<text x="157.6" y="39.1">G1</text>
<text x="127.2" y="44.2">C3</text>
<text x="157.6" y="44.2">D4</text>
<text x="157.6" y="46.7">K1</text>
<text x="127.2" y="51.8">B4</text>
<text x="127.2" y="49.3">A4</text>
<text x="157.6" y="49.3">K2</text>
<text x="157.6" y="51.8">K3</text>
<text x="127.2" y="54.4">C4</text>
<text x="127.2" y="56.9">F4</text>
<text x="157.7" y="54.4">L1</text>
<text x="157.7" y="56.9">L2</text>
<text x="157.7" y="59.4">L3</text>
<text x="127.2" y="62">B1</text>
<text x="157.7" y="64.5">A5</text>
<text x="127.2" y="67.1">G3</text>
<text x="127.2" y="69.6">D3</text>
<text x="157.6" y="67.1">B5</text>
<text x="157.6" y="69.6">C2</text>
<text x="127.2" y="74.7">E2</text>
<text x="127.2" y="77.2">E1</text>
<text x="157.6" y="72.1">C5</text>
<text x="157.6" y="74.7">D5</text>
<text x="157.7" y="77.2">E5</text>
<text x="127.2" y="82.3">E3</text>
<text x="157.6" y="82.3">G4</text>
<text x="157.7" y="79.8">F5</text>
<text x="157.6" y="87.4">H3</text>
<text x="157.6" y="89.9">H5</text>
<text x="157.6" y="84.8">G5</text>
<text x="157.8" y="92.5">J3</text>
<text x="157.8" y="95">J4</text>
<text x="157.6" y="100.1">K4</text>
<text x="157.8" y="97.5">J5</text>
<text x="157.6" y="102.6">K5</text>
<text x="157.7" y="105.2">L4</text>
<text x="157.7" y="107.7">L5</text>
<text x="157.6" y="112.8">G2</text>
<text x="157.7" y="110.2">E4</text>
<text x="157.6" y="117.9">H4</text>
<text x="157.6" y="115.3">H2</text>
<text x="157.6" y="122.9">D2</text>
<text x="157.7" y="128">F3</text>
<text x="157.8" y="133.1">J1</text>
<text x="157.8" y="135.6">J6</text>
<text x="157.8" y="138.2">J2</text>
<text x="157.8" y="140.7">J7</text>
<text x="142" y="149.6" transform="rotate(-90 142 149.6)">F2</text>
<text x="144.5" y="149.6" transform="rotate(-90 144.5 149.6)">F1</text>
</g>
<g font-size="1.4" fill="#006464">
<text x="131.8" y="35">VIN</text>
<text x="149.8" y="35">PGOOD</text>
<text x="131.8" y="37.6">VIN</text>
<text x="131.8" y="40.1">VIN</text>
<text x="148.8" y="40.1">GNDSNS</text>
<text x="131.8" y="45.2">SVIN</text>
<text x="131.8" y="42.6">VIN</text>
<text x="148.8" y="42.6">GNDSNS</text>
<text x="150.8" y="47.7">PGND</text>
<text x="151.8" y="45.2">GND</text>
<text x="131.8" y="50.3">VD</text>
<text x="131.8" y="52.8">VD</text>
<text x="150.8" y="50.3">PGND</text>
<text x="150.8" y="52.8">PGND</text>
<text x="131.8" y="57.9">RUN</text>
<text x="131.8" y="55.3">VD</text>
<text x="150.8" y="55.3">PGND</text>
<text x="150.8" y="57.9">PGND</text>
<text x="131.8" y="63">CLKIN</text>
<text x="149.9" y="65.5">VOUT-</text>
<text x="150.8" y="60.4">PGND</text>
<text x="131.8" y="68">INTVCC</text>
<text x="131.8" y="70.6">VINREG</text>
<text x="149.9" y="68">VOUT-</text>
<text x="149.9" y="70.6">VOUT-</text>
<text x="131.8" y="75.7">COMPA</text>
<text x="149.9" y="73.1">VOUT-</text>
<text x="149.9" y="75.7">VOUT-</text>
<text x="131.8" y="78.2">COMPB</text>
<text x="131.8" y="83.3">FSET</text>
<text x="149.9" y="78.2">VOUT-</text>
<text x="149.9" y="80.7">VOUT-</text>
<text x="149.9" y="83.3">VOUT-</text>
<text x="149.9" y="85.8">VOUT-</text>
<text x="149.9" y="88.4">VOUT-</text>
<text x="149.9" y="90.9">VOUT-</text>
<text x="149.9" y="93.4">VOUT-</text>
<text x="149.9" y="96">VOUT-</text>
<text x="149.9" y="98.5">VOUT-</text>
<text x="149.9" y="101.1">VOUT-</text>
<text x="149.9" y="103.6">VOUT-</text>
<text x="149.9" y="106.1">VOUT-</text>
<text x="148.9" y="111.2">SVOUT-</text>
<text x="148.9" y="113.8">SVOUT-</text>
<text x="149.9" y="108.7">VOUT-</text>
<text x="148.9" y="116.3">SVOUT-</text>
<text x="152.8" y="118.8">SW</text>
<text x="150" y="123.9">PGDFB</text>
<text x="149.4" y="129">EXTVCC</text>
<text x="149.8" y="134.1">TEMP+</text>
<text x="149.8" y="136.6">TEMP+</text>
<text x="149.8" y="139.2">TEMP-</text>
<text x="149.8" y="141.7">TEMP-</text>
<text x="143" y="145" transform="rotate(-90 143 145)">ISETA</text>
<text x="145.5" y="145" transform="rotate(-90 145.5 145)">ISETB</text>
</g>
</svg>
